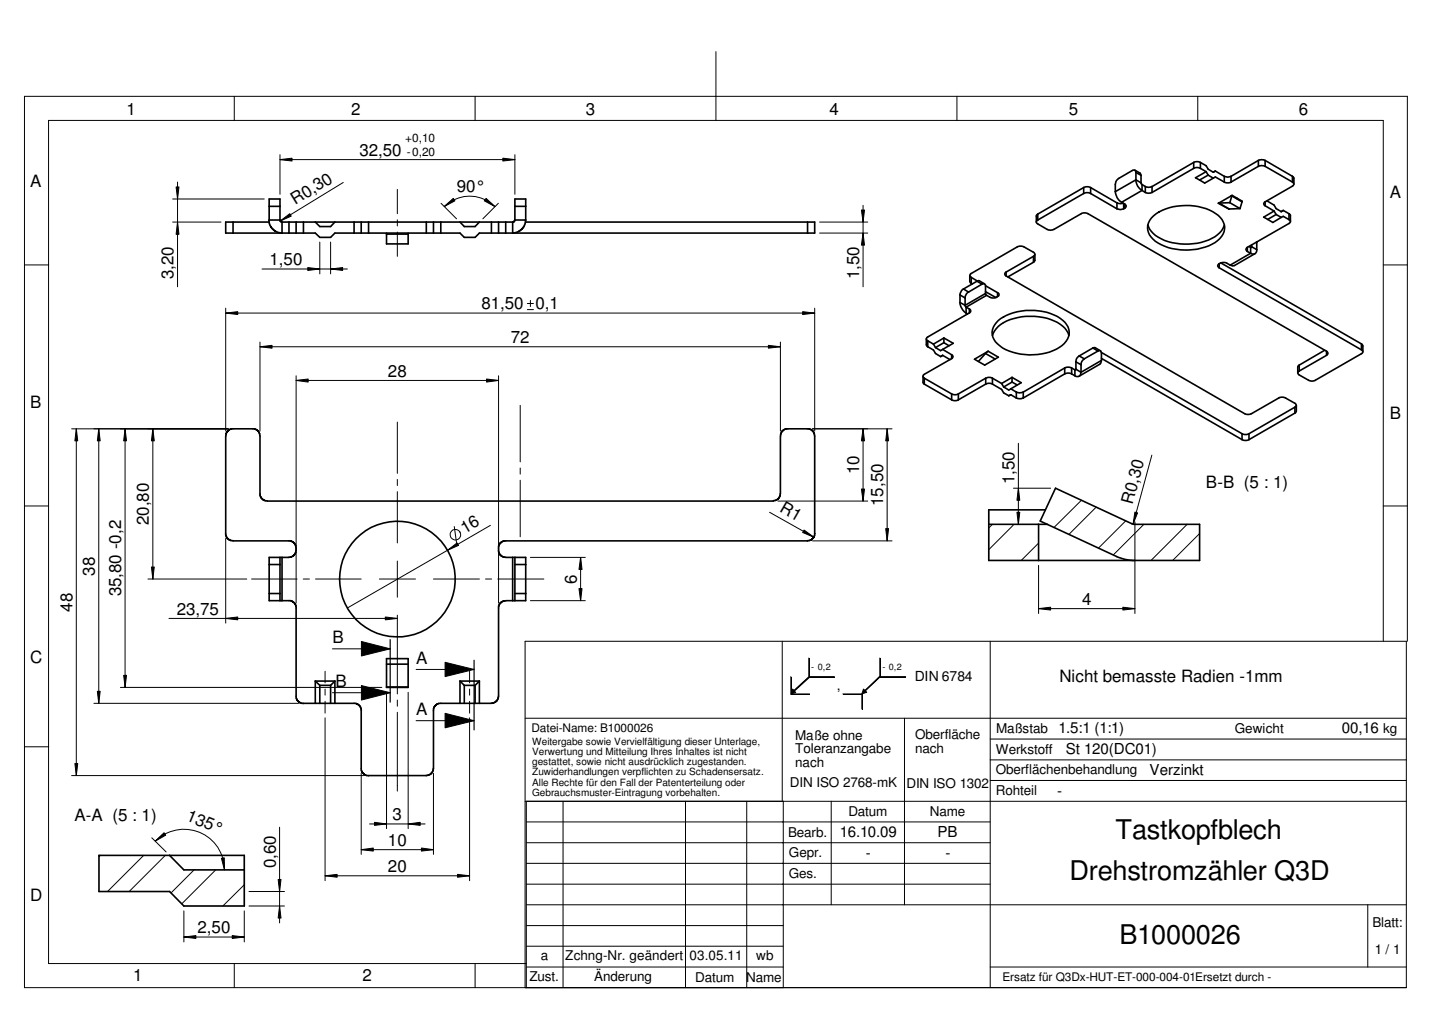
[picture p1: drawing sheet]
<svg xmlns="http://www.w3.org/2000/svg" width="297mm" height="210mm" viewBox="0 0 297 210" stroke-linecap="round" stroke-linejoin="round" font-family="sans-serif">
<g fill="none" stroke="#000" stroke-width=".21">
<path d="M48.6 20v5M98.5 20v5M148.5 10.7v14.3M198.5 20v5M248.5 20v5M36.5 38.8h.6l-.3 2.5zM36.8 37.8v21.7M58.1 33.1l2.5-.3v.6zM58.1 32.1v8.2M58.1 33.1h48.7M71.2 37.8l-13.1 8M82.4 39.3v5"/>
<path d="M104.3 32.8l2.5 .3-2.5 .3zM106.8 32.1v8.2M5.1 54.9h5M35.8 46.1h10M35.8 41.3h19M36.8 46.1l.3 2.5h-.6zM54.4 55.8h17.6M58.1 45.8l2-1.5 .3 .5zM63.8 55.5l2.5 .3-2.5 .3zM66.3 50.2v6.6M68.6 55.8l2.5-.3v.6zM68.6 50.2v6.6"/>
<path d="M82.4 45.6v1.3M82.4 48.1v5.1M91.5 42.2l3.2 3.2M92.2 42.8l1.8-1.7 .4 .6zM92.2 42.8a7.5 7.5 0 0 1 10.5 0M100.8 41.1l1.9 1.7-2.2-1.1zM103.4 42.2l-3.2 3.2M170 48.3h10M170 46.1h10M178.7 43.6h.6l-.3 2.5zM179 48.3l.3 2.5h-.6zM179 42.6v16.9"/>
<path d="M286.9 54.9h5M46.8 64.9l2.5-.3v.6zM46.8 63.9v25.5M46.8 64.9h122.2M53.9 71.9l2.5-.3v.6zM53.9 71v18.4M53.9 71.9h108M61.4 78.9l2.5-.3v.6zM61.4 77.9v47.2M61.4 78.9h42M100.9 78.6l2.5 .3-2.5 .3zM103.4 77.9v47.2"/>
<path d="M109.4 64.2h1.3M109.4 62.9h1.3M110 62.3v1.3M159.4 71.6l2.5 .3-2.5 .3zM161.9 71v18.4M166.5 64.6l2.5 .3-2.5 .3zM169 63.9v25.5M14.9 88.9h32.4M15.8 88.9l.3 2.5h-.6zM15.8 88.9v72M20.5 88.9l.3 2.5h-.6zM20.5 88.9v57"/>
<path d="M25.9 88.9l.3 2.5h-.5zM25.9 88.9v53.7M31.7 88.9l.3 2.5h-.6zM31.7 88.9v31.2M82.4 87.5v10.7M82.4 99.4v1.3M107.9 84.1v11.7M107.9 97.1v1.2M107.9 99.6v11.7M168.5 88.9h16.5M179 88.9l.3 2.5h-.6zM179 88.9v15"/>
<path d="M184 88.9l.3 2.5h-.6zM184 88.9v23.3M211.2 91.9v16.9M238.9 94.4l-3.9 14.3M5.1 104.9h5M31.4 117.6h.6l-.3 2.5zM46.8 111.7v17.5M82.4 102v10.6M82.4 116.4v7.5M92.8 114.1l2-1.5 .3 .5zM94.2 109.2l.5 3.4M101.7 109l-29.7 17.1"/>
<path d="M110 115.6h11.4M120.4 115.6l.3 2.5h-.6zM120.4 115.6v9M159.6 106.3l9.2 5.1M161.4 103.9h18.6M166.8 109.9l2 1.5-2.3-1zM168.5 112.2h16.5M178.7 101.4h.6l-.3 2.5zM183.7 109.6h.6l-.3 2.6zM205.9 108.8l-.8 .7M210.2 108.9l-5.1 5.1M210.2 101.3h7.7"/>
<path d="M210.9 106.3h.6l-.3 2.5zM211.2 101.3l.3 2.5h-.6zM215.4 112.6l-3.6 3.6M215.4 117.3v10M224.3 103.8l-5.7 5.6M227.4 105.2l-5.7 5.6M233.5 108l-5.6 5.7M235.4 106.2l.6 .2-1 2.3zM235.4 108.2v19.1M237.3 108.8l-6.4 6.3M246.2 108.8l-7.4 7.4M248.8 110.7l-5.6 5.5"/>
<path d="M286.9 104.9h5M30.7 120.1h20.5M35 128.3h47.4M46.8 128.3l2.5-.3v.6zM52.2 120.1h9.4M62.9 120.1h1.3M65.4 120.1h9.5M67.4 139.2v2.4M69 134.6h11.9M75 133.1l5.9 1.5-5.9 1.5zM78.7 120.1h7.5M79.9 128l2.5 .3-2.5 .3z"/>
<path d="M82.4 127.6v16.3M86.3 138.9h12M89.9 120.1h9.5M92.3 137.4l6 1.5-6 1.4zM97.4 139.2v2.4M100.7 120.1h1.3M103.2 120.1h9.6M110 124.6h11.4M120.1 122.1h.6l-.3 2.5zM162.3 133v33.2M167.8 136.5v4M167.9 136.5v4"/>
<path d="M182.5 136.5v4M182.6 136.5v4M205.4 133v71.9M215.4 126.2l2.5-.3v.6zM215.4 126.2h20M232.9 125.9l2.5 .3-2.5 .3zM286.9 133v-108h-276.8v174.9h99.1M291.9 133v-113h-286.8v184.9h286.6v-71.9h-182.8v71.9M5.1 154.9h5M15.5 158.4h.6l-.3 2.5zM19.5 145.9h42.4M20.2 143.4h.6l-.3 2.5z"/>
<path d="M25 142.6h54.2M25.7 140.1h.5l-.3 2.5zM67.4 142.9v1.3M67.4 145.5v2.4M67.4 148.9v33.8M69 143.7h11.9M75 142.2l5.9 1.5-5.9 1.5zM80.2 143.6v28.3M82.4 145.2v1.3M82.4 147.7v16.4M84.7 143.6v28.3M86.3 149.5h12"/>
<path d="M92.3 148l6 1.5-6 1.5zM97.4 142.9v1.3M97.4 145.5v2.4M97.4 148.9v33.8M108.9 149h182.8M164 140.3v3.8M164.1 140.4v3.7M164.1 143.7l.3-.8 .7 .7-1 .3M164.2 143.9h3.7M164.2 144h3.7M164.5 143.4l3.2-3 .1 .1-3.2 3zM167.9 140.3h5.2"/>
<path d="M167.9 140.4h5.2M174.8 143.9h4.1M174.9 144h4M178.8 144.1v3M179.1 142.9l.7 .7-1 .3zM179.2 143.4l3.3-3.1 .1 .1-3.3 3.1zM182.7 140.3h5.2M182.7 140.4h5.2M187.6 149v38.7M205.4 153.3h86.3M205.4 157.6h86.3M14.9 160.9h60.5"/>
<path d="M20.8 177.4l-.3 .3M29.8 177.4l-7.5 7.5M31.5 173.8l3 2.9M32.2 174.5l1.8-1.8 .4 .5zM32.2 174.5a8.4 8.4 0 0 1 9.2-1.9 8.4 8.4 0 0 1 5.2 7.8M34.3 177.4l-7.5 7.5M45.9 178l.6-.1 .1 2.5zM58 171.6v19.8M74.9 176.2l2.5-.3v.6zM74.9 176.2h15M74.9 160.4v16.8M76.7 170.9h11.5"/>
<path d="M77.7 170.6l2.5 .3-2.5 .3zM84.7 170.9l2.5-.3v.6zM87.4 175.9l2.5 .3-2.5 .3zM89.9 160.4v16.8M108.9 166.2h182.8M109.2 174.8h96.2M109.2 170.5h96.2M109.2 179.1h96.2M109.2 166.2v38.7M116.8 166.2v38.7M142.2 166.2v38.7M154.9 166.2v38.7"/>
<path d="M162.5 166.2v38.7M172.4 166.2v21.5M205.4 161.9h86.3M38.1 194.4l2.5-.3v.5zM38.1 188.9v6.5M38.1 194.4h12.6M40.3 180.4l-4.8 4.8M44.7 180.4l-7 7.1M48.2 194.1l2.5 .3-2.5 .2zM48.6 199.9v5M50.7 183.5l-4.5 4.4M50.7 188.9v6.5"/>
<path d="M51.6 184.9h7.4M51.6 187.9h7.4M57.7 182.4h.6l-.3 2.5zM58 187.9l.3 2.5h-.6zM67.4 181.7l2.5-.3v.5zM67.4 181.7h30M94.9 181.4l2.5 .3-2.5 .2zM98.5 199.9v5M109.2 187.7h182.5M109.2 183.4h96.2M109.2 192h53.3M109.2 196.3h53.3"/>
<path d="M283.7 187.7v12.9M109.2 200.6h53.3M205.4 200.6h86.3"/>
<circle cx="94.5" cy="110.9" r="1.1"/>
</g>
<g fill="none" stroke="#000" stroke-width=".34">
<path d="M224.8 38.9l.5-.2 .9 .2M224.8 38.9v1.2M224.8 38.9l-9.5 5.5M226.2 38.9v1.2M226.2 38.9l5.5 3.2M231.3 39.8a2.7 2.7 0 0 0 1.4 2.2M235.4 35.3l1.1 .6 .2 .5M235.6 37.3a2.54 2.54 0 0 0 1.3 2.2M235.6 35.8a.44 .44 0 0 0-.2-.5 .44 .44 0 0 0-.5 0l-2.8 1.7a1.49 1.49 0 0 0-.8 1.2v1.6M235.6 37.3l-4.3 2.5M235.6 37.3l1.1 .6M235.6 35.8v1.5"/>
<path d="M235.6 35.8l1.1 .6M236.7 37.9l.2 .4M236.7 36.4v1.5M236.9 39.5l-4.2 2.5M236.9 39.5l.7 .4M236.9 38.3v1.2M236.9 38.3l.7 .4M237.6 39.9a1.52 1.52 0 0 0 1.4 0M237.6 38.7a1.52 1.52 0 0 0 1.4 0M237.6 38.7v1.2M239 38.7v1.2M247.6 34.9l.5-.1 .9 .1"/>
<path d="M247.6 33.7l.5-.2 .9 .2M247.6 34.9l-8.6 5M247.6 33.7v1.2M247.6 33.7l-8.6 5M249 34.9l1.2 .7M249 33.7v1.2M249 33.7l1.2 .7 .4 .7 1.1 .6 .4-.2 1.9 1.1M250.2 35.6l-2.2 1.3 .8 .4M250.2 35.6l.4 .7M250.6 36.3l1.1 .7M250.6 36.3l-1.8 1M251.7 37l.4-.3 1.9 1.1"/>
<path d="M251.7 37l-1.8 1-1.1-.7M254 37.8l.5 .1 .9-.1M254 36.6a1.52 1.52 0 0 0 1.4 0M254 36.6v1.2M255.4 36.6v1.2M261 34.5a1.52 1.52 0 0 1 1.4 0M261 33.3a1.52 1.52 0 0 1 1.4 0M261 34.5l-5.6 3.3M261 33.3v1.2M261 33.3l-5.6 3.3M262.4 34.5l5.7 3.3M262.4 33.3v1.2"/>
<path d="M262.4 33.3l5.7 3.3M268.1 37.8a.45 .45 0 0 1 .3 .4 .45 .45 0 0 1-.3 .4l-5.7 3.3M268.1 36.6l.3 .4v1.2M268.1 36.6v1.2M48.3 46.1v2.2M55.8 45.6l.1 .8 .6 1.1 .5 .4 1 .4h.5v-2.2M55.8 41.3h2.3v4.3h-2.3zM55.8 42.8h2.3M55.9 46.1h-9.1v2.2h18.6l.9 .9h2.3l.9-.9h25.9l.9 .9h2.2l.9-.9h69.6v-2.2h-60M58.1 45.6l.1 .3 .3 .2M59.9 46.1v2.2M61.4 46.1v2.2"/>
<path d="M62.9 46.1v2.2M65.4 46.1l.9 .9h2.3l.9-.9M73.4 46.1v2.2M74.9 46.1v2.2M76.5 46.1v2.2M80.2 48.3v2.3h4.5v-2.3M80.2 48.6h4.5M88.4 46.1v2.2M89.9 46.1v2.2M91.4 46.1v2.2M95.4 46.1l.9 .9h2.2l.9-.9M101.9 46.1v2.2"/>
<path d="M103.4 46.1v2.2M104.9 46.1v2.2M106.8 45.6l-.2 .4-.3 .1M106.8 45.6v-4.3h2.2v4.3M106.8 45.6h2.2M106.8 42.8h2.2M109 45.6l-.2 1.1-.6 .9-.8 .5-1.1 .2v-2.2h-47.8M167.5 46.1v2.2M199.9 59.9a1.66 1.66 0 0 0-.8 1.3M199.9 59.9l1 .7M201.2 57.1v1.3l.3 .4M201.5 57.5l1.2 .8"/>
<path d="M201.5 57.5v1.3M201.5 58.8l.2 .1M202.6 58.3l.5-.1 1.1 .7M202.6 58.3l-2.7 1.6M202.6 58.3l1.1 .6M203.7 58.9a.44 .44 0 0 1 .5 0 .44 .44 0 0 1 .2 .5v1.5M203.7 58.9l-2.8 1.7M204.4 59.3l2.5 1.4M208.7 56.4a.42 .42 0 0 0-.3 .4 .42 .42 0 0 0 .3 .4M208.7 57.2l49.5 28.6a1.52 1.52 0 0 0 1.4 0l6-3.4 .9 .1 2.1 1.2a.42 .42 0 0 1 .3 .4 .42 .42 0 0 1-.3 .4M208.7 56.4v.8M214.4 53.2a.45 .45 0 0 0 .3-.5 .45 .45 0 0 0-.3-.4l-2.1-1.2h-1.1l-9.7 5.6a.42 .42 0 0 0-.3 .4 .42 .42 0 0 0 .3 .4"/>
<path d="M214.4 53.2l-5.7 3.2M214.4 53.2v1.2M214.4 54.4l-5.4 3M214.7 52.7v1.3l-.3 .4M215.3 45.6l-.3 .3 .1 .5 2.1 1.2a1.52 1.52 0 0 0 1.4 0l5.8-3.4h1.1l49.7 28.7M215.3 44.4l-.3 .3v1.4M215.3 44.4v1.2M224.8 40.1l.5-.1 .9 .1M224.8 40.1l-9.5 5.5M226.2 40.1l5.5 3.2M231.7 43.3a1.52 1.52 0 0 0 1.4 0M231.7 42.1l.7 .1 .6-.1"/>
<path d="M231.7 42.1v1.2M232.7 42l.6 .3M233.1 42.2v1.1M233.3 42.3l.3 .3v.3l-.3 .3M233.3 43.2l-.2 .1M233.3 42.3v.9M238.1 46.7a5.2 5.2 0 0 0 3.5 3.2 12.7 12.7 0 0 0 10.4-.8l.6-.4a3.6 3.6 0 0 0 1.4-2M239.3 44.8a11.8 11.8 0 0 1 13.4-.1 3.1 3.1 0 0 1-.1 5.2 11.7 11.7 0 0 1-13.4-.3 3 3 0 0 1 .1-4.8zM252.7 42.2l2.3 1.1M252.9 42.1l-.2 .1M252.9 42.1l2.1 1.2M252.9 54.7a1.6 1.6 0 0 1 1.6-.1l.7 .4"/>
<path d="M252.9 54.7l-.3 .3v.2l.3 .3M252.9 55.5l29.5 17.1M252.9 54.7v.8M253.2 54.5l29.2 16.8M255.1 42l-2.2 .1M255.1 42l2.1 1.3M255.3 40.7l.3-.2 2.1 1.2-.1 .1M255.3 40.7l-2.6 1.5M255.5 40.6l-.2 .1M255.5 40.6l-.4 1.4M255.5 40.6l2.1 1.3-.4 1.4M256.6 41.1l-.1 .1"/>
<path d="M257.2 43.3h-2.2M258.7 51.3a.45 .45 0 0 0-.3 .4 .45 .45 0 0 0 .3 .5M258.7 52.2l.7 .3M258.7 51.3v.9M259.1 51.1l.3 .2M259.4 52.5l-4.2 2.5M259.4 51.3v1.2M259.6 51.2l-.2 .1M259.6 51.2l1.1 .6M259.6 50.8v.4M260.3 52.6l-4.2 2.5-.4 .1-.5-.2M260.6 50.2h.1"/>
<path d="M260.7 51.8a.78 .78 0 0 1-.4 .8 .78 .78 0 0 1-.9-.1M260.7 50.2v1.6M262.4 41.9a.42 .42 0 0 0-.3 .4 .42 .42 0 0 0 .3 .4M262.4 42.7l1.9 1.1M262.4 41.9v.8M262.8 41.7l1.5 .8 .4 .8 1.1 .6 .4-.3 1.2 .7M264.3 43.8l-2.2 1.2 .9 .5M264.3 43.8l.4 .7M264.7 44.5l1.1 .6M264.7 44.5l-1.7 1M265.8 45.1l.4-.2 1.2 .7M265.8 45.1l-1.8 1-1-.6"/>
<path d="M267.4 45.6l.3 .2-.2 .5-8.8 5M267.4 44.3l.3 .3v1.3M267.4 44.3v1.3M191.5 78.1v1.3l.2 .3M191.7 78.4l5.7 3.3M191.7 78.4v1.3M191.7 79.7l5.7 3.2M192.1 70.3v1.2l.3 .4M192.4 70.7l1.2 .7M192.4 71.9l1.2 .7 .5 .7 1 .7 .4-.3 1.6 .9M192.4 70.7v1.2M193.6 71.4l.5 .7"/>
<path d="M194.1 72.1l1 .6 .4-.2M195.5 72.5l1.9 1.1M195.8 70.1l1.9 1.1-2.2 1.3M195.8 70.1l-2.2 1.3M195.8 71.1l-1.7 1M195.8 71.1l1 .6M195.8 70.1v1M197.4 74.4l-5.7 3.2-.2 .3v.4l.2 .1M197.4 73.6a.42 .42 0 0 1 .3 .4 .42 .42 0 0 1-.3 .4M197.4 73.6v.8M199.1 62.7a2.99 2.99 0 0 0 1.3 2.2M199.1 61.2l1.1 .6"/>
<path d="M199.1 62.7l1.1 .6M199.1 61.2v1.5M200.2 63.3l.2 .4M200.2 61.8v1.5M200.4 63.7l.7 .4M200.4 63.7v1.2M200.4 64.9l.3 .2M200.9 60.6a1.49 1.49 0 0 0-.7 1.2M201.1 64.9l-8.7 5a.42 .42 0 0 0-.3 .4 .42 .42 0 0 0 .3 .4M201.1 64.1a.42 .42 0 0 1 .3 .4 .42 .42 0 0 1-.3 .4M201.1 64.1v.8M202.1 74.5l2.9-1.6 2.1 1.2-2.8 1.6z"/>
<path d="M204.4 60.9l.2 .4M204.4 73.3l2 1.2M204.4 73.3l-1.5 1.7M204.4 60.9l-4.2 2.4M204.4 60.5l2.2 1.2M204.5 78.4l.5-.1 .9 .1M204.5 79.7l.5-.2 .9 .2M204.5 78.4l-5.7 3.3M204.5 78.4v1.3M204.5 79.7l-5.7 3.2M204.6 61.3l.7 .3a1.47 1.47 0 0 0 1.6-.1M204.6 61.3l-4.2 2.4"/>
<path d="M205 72.9l-.6 .4M205.9 69.6a6.2 6.2 0 0 1 5.2-3.7 10.8 10.8 0 0 1 9.8 2.2l.8 1.5M205.9 78.4l1.9 1.1M205.9 79.7l1.9 1.1 .4 .7 1.1 .6 .4-.2 1.1 .6M205.9 78.4v1.3M206.9 60.7l.3 .3v.3l-.3 .2M206.9 60.7v.8M207 66.5a11.6 11.6 0 0 1 13.4-.1 3.1 3.1 0 0 1-.1 5.3 12 12 0 0 1-12.9 .1 3.1 3.1 0 0 1-.4-5.3zM207.8 79.5l.4 .8M209.9 78.3l1.9 1.1-2.1 1.2M209.9 78.3l-2.1 1.2M209.9 79.2l-1.7 1.1"/>
<path d="M209.9 79.2l1.1 .6M209.9 78.3v.9M220.8 76.3l.6-.1 .9 .1M220.8 77.6l.6-.2 .9 .2M220.8 76.3l-8.5 5M220.8 76.3v1.3M220.8 77.6l-8.5 4.9M222.3 76.3l.7 .4M222.3 76.3v1.3M222.3 77.6l.7 .3M223 76.7v1.2M223.2 76.6l-.2 .1"/>
<path d="M223.2 75.1l1 .5M223.2 76.6l1 .6M223.2 75.1v1.5M223.9 73.8a1.33 1.33 0 0 0-.7 1.3M223.9 73.8l1 .6M224.2 77.2a.78 .78 0 0 1-.3 .8 .78 .78 0 0 1-.9-.1M224.2 75.6v1.6M224.9 74.4a1.46 1.46 0 0 0-.7 1.2M226.7 72.2l.5-.1 1.1 .7M226.7 72.2l-2.8 1.6M226.7 72.2l1 .6M227.7 72.8a.44 .44 0 0 1 .5 0 .44 .44 0 0 1 .3 .4v1.6"/>
<path d="M227.7 72.8l-2.8 1.6M228.5 74.8l-.4 .8-4.2 2.4M228.5 73.1l29.1 16.9M228.5 74.3l29.1 16.9M228.5 74.8l-4.3 2.4M269.5 75.7l-.3 .4v1.2M269.5 75.7v1.3M274.8 72.6l-5.3 3.1M275.2 72.9a.45 .45 0 0 1 .3 .4 .45 .45 0 0 1-.3 .4M275.2 73.7l-5.7 3.3M275.2 72.9v.8M282.4 72.6a.42 .42 0 0 1 .3 .4 .42 .42 0 0 1-.3 .4l-9.7 5.6h-1.1l-2.1-1.2a.42 .42 0 0 1-.3-.4 .42 .42 0 0 1 .3-.4"/>
<path d="M282.4 71.3l.3 .5v1.2M282.4 71.3v1.3M46.8 90.4l.1 20.9 .6 .7 .8 .2h12l.8 .5 .3 .6v1.2l-.3 .6-.5 .3-.7 .2h-4.1v9h4.5l.9 .6 .3 .9M46.9 90.4v-.4l.3-.5 .8-.6h4.8l.6 .3 .4 .5 .1 .7v12.3l.6 .9 .6 .3h105.3M197.4 81.7l.5 .2 .9-.2M197.4 82.9l.5 .2 .9-.2M197.4 81.7v1.2M198.8 81.7v1.2M208.2 80.3l1.1 .6 .4-.3M209.7 80.6l1.1 .7M210.8 81.3a1.61 1.61 0 0 0 1.5 0M210.8 82.5a1.61 1.61 0 0 0 1.5 0"/>
<path d="M210.8 81.3v1.2M212.3 81.3v1.2M257.6 90l.5 .1 1-.1M257.6 91.2l.5 .2 1-.2M257.6 90v1.2M259.1 90v1.2M268.6 84.5l-9.5 5.5M268.6 84.5v1.2M268.6 85.7l-9.5 5.5M268.9 84.1v1.2l-.3 .4M55.8 117.1h2.3M58.1 115.6v7.5"/>
<path d="M58.5 115.6v9M106.3 115.6v9M106.8 115.6v9M106.8 117.1h2.2M160.4 103.9l.9-.4 .4-.4 .2-.7v-12l.1-.7 .4-.5 .6-.3h4.8l.4 .2 .6 .6 .2 .7v20.3M169 110.7l-.1 .6-.4 .5-1 .4h-63l-.3 .1-.5 .4-.3 .6v1.2l.5 .8 1 .3h4.1v7.5M205.1 108.8h12.2M215.4 108.8v7.4M216.8 105.7h-11.7v10.5h43.7v-7.4h-13.6l-16.3-7.5-3.1 6.8 16 7.4 1.6 .5 2 .2M55.8 123.1h2.3M58.1 123.1v1.5M61.4 126.1v18.6l.6 .9 .9 .3"/>
<path d="M80.2 136.6h4.5v6h-4.5zM80.2 137.8h4.5M104.9 124.6h-.4l-.6 .3-.5 .8v18.7l-.3 .9-.5 .4-.7 .2h-10.8l-.9 .6-.3 .5v12.4l-.2 .7-.6 .6-.7 .2h-11.9M106.8 123.1h2.2M109 123.1v1.5h-4.1M62.9 145.9h10.9l.9 .6 .3 .9M65.4 141.3h4.1M65.4 141.3v4.6M65.4 141.3l.9 .9M66.3 142.2h2.3M66.3 142.2v3.7M68.6 142.2v3.7"/>
<path d="M69.5 141.3v4.6M69.5 141.3l-.9 .9M74.9 147.4v12.3l.6 .9 1 .3M80.2 142.5h4.5M95.4 141.3h4M95.4 141.3v4.6M95.4 141.3l.9 .9M96.3 142.2v3.7M96.3 142.2h2.2M98.5 142.2v3.7M99.4 141.3v4.6M99.4 141.3l-.9 .9"/>
<path d="M20.5 177.4h30.2v10.5h-12.6l-2.9-3h-14.7zM35.2 177.4l2.9 3h12.6"/>
<circle cx="82.4" cy="120.1" r="12"/>
</g>
<g fill="#000">
<path d="M58.1 33.1l2.5-.3v.6zM104.3 32.8l2.5 .3-2.5 .3zM36.8 46.1l.3 2.5h-.6zM36.5 38.8h.6l-.3 2.5zM58.1 45.8l2-1.5 .3 .5zM63.8 55.5l2.5 .3-2.5 .3zM68.6 55.8l2.5-.3v.6zM92.2 42.8l1.8-1.7 .4 .6zM100.8 41.1l1.9 1.7-2.2-1.1zM178.7 43.6h.6l-.3 2.5zM179 48.3l.3 2.5h-.6zM46.8 64.9l2.5-.3v.6z"/>
<path d="M53.9 71.9l2.5-.3v.6zM61.4 78.9l2.5-.3v.6zM100.9 78.6l2.5 .3-2.5 .3zM159.4 71.6l2.5 .3-2.5 .3zM166.5 64.6l2.5 .3-2.5 .3zM15.8 88.9l.3 2.5h-.6zM20.5 88.9l.3 2.5h-.6zM25.9 88.9l.3 2.5h-.5zM31.7 88.9l.3 2.5h-.6zM179 88.9l.3 2.5h-.6zM184 88.9l.3 2.5h-.6zM92.8 114.1l2-1.5 .3 .5z"/>
<path d="M120.4 115.6l.3 2.5h-.6zM166.8 109.9l2 1.5-2.3-1zM178.7 101.4h.6l-.3 2.5zM183.7 109.6h.6l-.3 2.6zM210.9 106.3h.6l-.3 2.5zM211.2 101.3l.3 2.5h-.6zM235.4 106.2l.6 .2-1 2.3zM31.4 117.6h.6l-.3 2.5zM46.8 128.3l2.5-.3v.6zM75 133.1l5.9 1.5-5.9 1.5zM79.9 128l2.5 .3-2.5 .3zM92.3 137.4l6 1.5-6 1.4z"/>
<path d="M120.1 122.1h.6l-.3 2.5zM215.4 126.2l2.5-.3v.6zM232.9 125.9l2.5 .3-2.5 .3zM20.2 143.4h.6l-.3 2.5zM25.7 140.1h.5l-.3 2.5zM75 142.2l5.9 1.5-5.9 1.5zM92.3 148l6 1.5-6 1.5zM15.5 158.4h.6l-.3 2.5zM32.2 174.5l1.8-1.8 .4 .5zM74.9 176.2l2.5-.3v.6zM77.7 170.6l2.5 .3-2.5 .3zM84.7 170.9l2.5-.3v.6z"/>
<path d="M87.4 175.9l2.5 .3-2.5 .3zM38.1 194.4l2.5-.3v.5zM45.9 178l.6-.1 .1 2.5zM48.2 194.1l2.5 .3-2.5 .2zM58 187.9l.3 2.5h-.6zM57.7 182.4h.6l-.3 2.5zM67.4 181.7l2.5-.3v.5zM94.9 181.4l2.5 .3-2.5 .2z"/>
</g>
<path d="M80.9 132.6v13.1M98.3 136.9v14.6" fill="none" stroke="#000" stroke-width=".25"/>
<g fill="#000">
<path d="M164.5 143.4l3.2-3 .1 .1-3.2 3zM164.4 142.9l.7 .7-1 .3z"/>
<path d="M179.2 143.4l3.3-3.1 .1 .1-3.3 3.1zM179.1 142.9l.7 .7-1 .3z"/>
</g>
<g font-size="5.6">
<text x="231.4" y="173.9">Tastkopfblech</text>
<text x="221.9" y="182.5">Drehstromzähler Q3D</text>
<text x="232.2" y="195.8">B1000026</text>
</g>
<g font-size="3.5">
<text x="26.2" y="23.9">1</text>
<text x="72.9" y="23.9">2</text>
<text x="121.5" y="23.9">3</text>
<text x="172.1" y="23.9">4</text>
<text x="221.7" y="23.9">5</text>
<text x="269.4" y="23.9">6</text>
<text x="74.5" y="32.3">32,50</text>
<text x="6.3" y="38.8">A</text>
<text x="94.7" y="39.9">90°</text>
<text x="288.3" y="41">A</text>
<text x="61.3" y="42.5" transform="rotate(-32 61.3 42.5)">R0,30</text>
<text x="36" y="57.9" transform="rotate(-90 36 57.9)">3,20</text>
<text x="55.9" y="55">1,50</text>
<text x="178.2" y="57.9" transform="rotate(-90 178.2 57.9)">1,50</text>
<text x="99.9" y="64.2">81,50</text>
<text x="111.1" y="64.2">0,1</text>
<text x="106" y="71.2">72</text>
<text x="80.5" y="78.1">28</text>
<text x="6.3" y="84.6">B</text>
<text x="288.3" y="86.9">B</text>
<text x="178.2" y="98.4" transform="rotate(-90 178.2 98.4)">10</text>
<text x="210.4" y="100.4" transform="rotate(-90 210.4 100.4)">1,50</text>
<text x="250.1" y="101.3">B-B (5 : 1)</text>
<text x="161.6" y="106" transform="rotate(30 161.6 106)">R1</text>
<text x="183.2" y="104.9" transform="rotate(-90 183.2 104.9)">15,50</text>
<text x="234.9" y="104.7" transform="rotate(-75 234.9 104.7)">R0,30</text>
<text x="30.9" y="108.9" transform="rotate(-90 30.9 108.9)">20,80</text>
<text x="96.4" y="110.7" transform="rotate(-30 96.4 110.7)">16</text>
<text x="19.7" y="119.4" transform="rotate(-90 19.7 119.4)">38</text>
<text x="25.1" y="123.7" transform="rotate(-90 25.1 123.7)">35,80 -0,2</text>
<text x="119.6" y="121.1" transform="rotate(-90 119.6 121.1)">6</text>
<text x="224.4" y="125.5">4</text>
<text x="15" y="126.9" transform="rotate(-90 15 126.9)">48</text>
<text x="36.7" y="127.5">23,75</text>
<text x="6.3" y="137.5">C</text>
<text x="69" y="133.4">B</text>
<text x="86.3" y="137.7">A</text>
<text x="69.6" y="142.4">B</text>
<text x="219.7" y="141.5">Nicht bemasste Radien -1mm</text>
<text x="86.3" y="148.3">A</text>
<text x="15.4" y="170.2">A-A (5 : 1)</text>
<text x="38.5" y="170.1" transform="rotate(22 38.5 170.1)">135°</text>
<text x="81.4" y="170.1">3</text>
<text x="80.5" y="175.5">10</text>
<text x="57.2" y="180" transform="rotate(-90 57.2 180)">0,60</text>
<text x="80.5" y="180.9">20</text>
<text x="6.3" y="186.9">D</text>
<text x="41" y="193.6">2,50</text>
<text x="27.6" y="203.5">1</text>
<text x="75.2" y="203.5">2</text>
</g>
<g font-size="3.1">
<text x="278.3" y="152.1">00,16</text>
<text x="221.1" y="156.4">St 120(DC01)</text>
<text x="238.5" y="160.7">Verzinkt</text>
<text x="219.3" y="165">-</text>
<text x="174.2" y="173.7">16.10.09</text>
<text x="194.5" y="173.6">PB</text>
<text x="179.6" y="177.9">-</text>
<text x="196.1" y="177.9">-</text>
</g>
<g font-size="2.9">
<text x="173.6" y="143.2">,</text>
<text x="189.7" y="141.2">DIN 6784</text>
</g>
<g font-size="2.8">
<text x="165" y="153.4">Maße ohne</text>
<text x="189.8" y="153.3">Oberfläche</text>
<text x="206.6" y="152">Maßstab 1.5:1 (1:1)</text>
<text x="256.1" y="152">Gewicht</text>
<text x="286.9" y="152">kg</text>
<text x="165" y="156.3">Toleranzangabe</text>
<text x="165" y="159">nach</text>
<text x="189.8" y="156.2">nach</text>
<text x="206.5" y="160.6">Oberflächenbehandlung</text>
<text x="206.6" y="156.3">Werkstoff</text>
<text x="163.9" y="163.2">DIN ISO 2768-mK</text>
<text x="188" y="163.4">DIN ISO 1302</text>
<text x="206.6" y="164.9">Rohteil</text>
<text x="163.5" y="173.5">Bearb.</text>
<text x="176" y="169.2">Datum</text>
<text x="192.9" y="169.2">Name</text>
<text x="163.7" y="177.8">Gepr.</text>
<text x="163.6" y="182.1">Ges.</text>
<text x="284.7" y="192.3">Blatt:</text>
<text x="285.2" y="197.9">1 / 1</text>
<text x="109.8" y="203.5">Zust.</text>
<text x="112.2" y="199.2">a</text>
<text x="117.3" y="199.2">Zchng-Nr. geändert 03.05.11</text>
<text x="123.3" y="203.5">Änderung</text>
<text x="144.2" y="203.6">Datum</text>
<text x="154.8" y="203.6">Name</text>
<text x="156.9" y="199.2">wb</text>
</g>
<g font-size="2.5">
<text x="84.1" y="29.5">+0,10</text>
<text x="84.4" y="32.3">-0,20</text>
<text x="110.3" y="151.8">Datei-Name: B1000026</text>
<text x="207.9" y="203.4">Ersatz für Q3Dx-HUT-ET-000-004-01Ersetzt durch -</text>
</g>
<g font-size="2.1">
<text x="110.4" y="154.5">Weitergabe sowie Vervielfältigung dieser Unterlage,</text>
<text x="110.4" y="160.8">Zuwiderhandlungen verpflichten zu Schadensersatz.</text>
<text x="110.4" y="156.6">Verwertung und Mitteilung Ihres Inhaltes ist nicht</text>
<text x="110.4" y="158.7">gestattet, sowie nicht ausdrücklich zugestanden.</text>
<text x="110.4" y="165.1">Gebrauchsmuster-Eintragung vorbehalten.</text>
<text x="110.4" y="162.9">Alle Rechte für den Fall der Patenterteilung oder</text>
</g>
<g font-size="1.9">
<text x="168.2" y="139">- 0,2</text>
<text x="183.1" y="139">- 0,2</text>
</g>
</svg>
